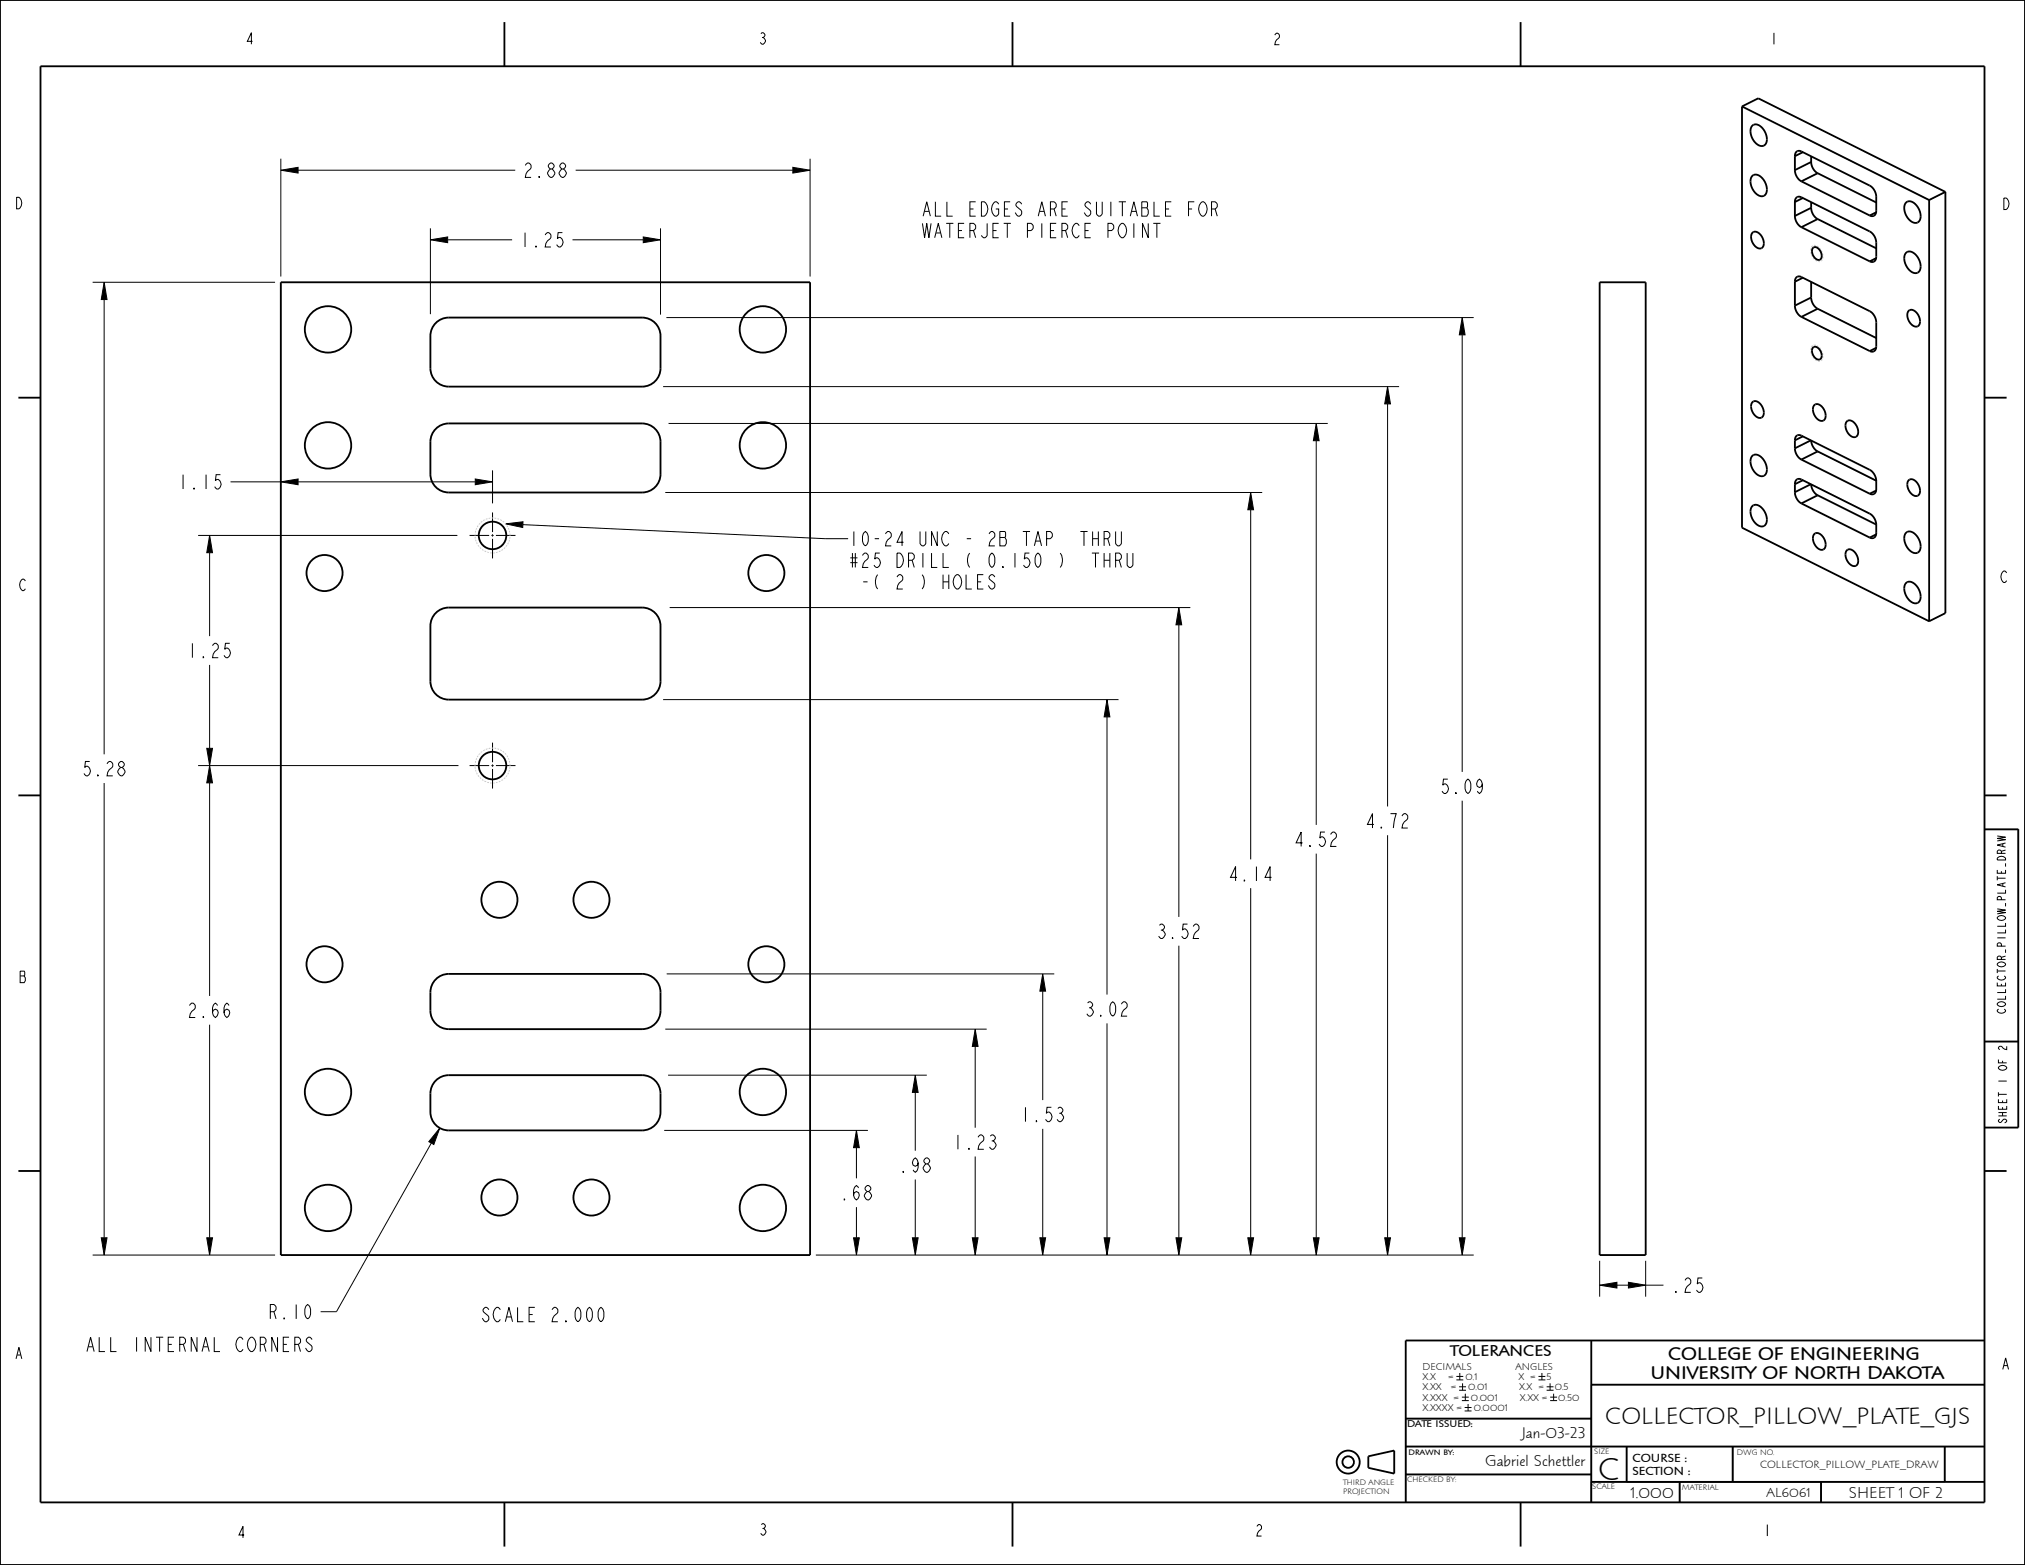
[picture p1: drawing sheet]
<svg xmlns="http://www.w3.org/2000/svg" width="559mm" height="432mm" viewBox="0 0 559 432" stroke-linecap="round" stroke-linejoin="round" font-family="sans-serif">
<g fill="none" stroke="#000" stroke-width=".28">
<path d="M77.5 47l4.8-.8v1.6zM77.5 43.8v32.5M82.3 47h59.9M158.9 47h59.9M218.8 46.2l4.7 .8-4.7 .8zM223.5 43.8v32.5M25.6 77.9h50.3M28.7 77.9l.8 4.7h-1.6zM118.8 66.2l4.7-.8v1.6zM118.8 63v23.7M123.5 66.2h17.8M158 66.2h19.5"/>
<path d="M177.5 65.4l4.8 .8-4.8 .8zM182.3 63v23.8M28.7 82.6v125.5M183.9 87.6h222.8M403.5 87.6l.8 4.8h-1.6zM403.5 92.4v120.6M183 106.7h203.1M184.5 116.8h181.9M363.2 116.8l.8 4.8h-1.6zM382.9 106.7l.8 4.7h-1.6zM382.9 111.4v111.1M63.6 132.9h13.9"/>
<path d="M77.5 132.9l4.8-.7v1.5zM82.3 132.9h48.9M131.2 132.2l4.7 .7-4.7 .8zM135.9 129.8v9.1M183.6 135.9h164.7M345.1 135.9l.8 4.7h-1.6zM363.2 121.6v106M54.7 147.7h71.5M57.8 147.7l.8 4.8h-1.5zM57.8 152.5v23M139.5 144.5l4.8-.5-.1 1.5zM144.3 144.8l83.4 3.8h6.3"/>
<path d="M345.1 140.6v96.5M184.8 167.6h143.7M325.3 167.6l.8 4.8h-1.6zM325.3 172.4v80.6M57.8 183.5v23M183 193h125.7M305.5 193l.8 4.8h-1.6zM305.5 197.8v76.6M28.7 216.1v125.4M54.7 211.2h71.8M57.1 206.5h1.5l-.8 4.7zM57.8 211.2l.8 4.8h-1.5z"/>
<path d="M57.8 216v58.8M363.2 235.5v106M382.9 230.4v111.1M403.5 220.9v120.6M547.6 228.8h9.3v58.6h-9.3zM345.1 245.1v96.4M184 268.7h106.9M287.7 268.7l.8 4.8h-1.6zM287.7 273.5v30M325.3 260.9v80.6M551.5 278.4l-.4 .4a1.22 1.22 0 0 0 1.2 .8 1.22 1.22 0 0 0 1.1-.8l-.4-.4M57.8 282.7v58.8"/>
<path d="M183.6 284h88.7M184.4 296.7h71.3M252.6 296.7l.8 4.7h-1.6zM269.1 284l.8 4.7h-1.6zM269.1 288.7v22.4M305.5 282.4v59.1M119 315.4l-26.2 46.5h-4.3M121.4 311.2l-1.7 4.6-1.4-.8zM183.3 311.9h56.2M236.3 311.9l.8 4.8h-1.6zM236.3 316.7v8.4M252.6 301.4v16.1"/>
<path d="M269.1 319.1v22.4M287.7 311.5v30M236.3 333.1v8.4M252.6 325.4v16.1M25.6 346.3h50.3M27.9 341.5h1.6l-.8 4.8zM57.1 341.5h1.5l-.8 4.8zM225.1 346.3h181.6M235.5 341.5h1.6l-.8 4.8zM251.8 341.5h1.6l-.8 4.8zM268.3 341.5h1.6l-.8 4.8zM286.9 341.5h1.6l-.8 4.8z"/>
<path d="M304.7 341.5h1.6l-.8 4.8zM324.5 341.5h1.6l-.8 4.8zM344.3 341.5h1.6l-.8 4.8zM362.4 341.5h1.6l-.8 4.8zM382.1 341.5h1.6l-.8 4.8zM402.7 341.5h1.6l-.8 4.8zM441.4 354.6l4.8-.8v1.6zM441.4 347.9v9.9M446.2 354.6h3.2M449.4 353.8l4.7 .8-4.7 .8zM454.1 354.6h4.9M454.1 347.9v9.9"/>
<path d="M401.9 379.8h1.9M402.8 378.8v1.9M424.5 379.8h1.9M425.5 378.8v1.9M387.9 399.1h159.7v-17.1h-108.5v32.5M401.9 380.7h1.9M402.6 382.6h1.9M402.6 383.6h1.9M403.4 385.5h1.9M403.4 386.4h1.9M403.6 381.7v1.9M404.2 388.3h1.9"/>
<path d="M404.2 389.3h1.9M404.4 384.5v1.9M405.1 387.4v1.9M424.5 380.7h1.9M426.8 382.6h1.9M426.8 383.6h1.9M427.7 381.7v1.9M427.8 385.5h1.9M427.8 386.4h1.9M428.7 384.5v1.9M439.1 391.4h-51.2v23.1h114.6v-5.6M448.9 399.1v9.8"/>
<path d="M478.1 399.1v9.8M536.7 399.1v9.8h-97.6M387.9 406.8h51.2M463.5 408.9v5.6"/>
</g>
<g fill="#000">
<path d="M77.5 47l4.8-.8v1.6zM218.8 46.2l4.7 .8-4.7 .8zM28.7 77.9l.8 4.7h-1.6zM118.8 66.2l4.7-.8v1.6zM177.5 65.4l4.8 .8-4.8 .8zM403.5 87.6l.8 4.8h-1.6zM363.2 116.8l.8 4.8h-1.6zM382.9 106.7l.8 4.7h-1.6zM77.5 132.9l4.8-.7v1.5zM131.2 132.2l4.7 .7-4.7 .8zM345.1 135.9l.8 4.7h-1.6zM57.8 147.7l.8 4.8h-1.5z"/>
<path d="M139.5 144.5l4.8-.5-.1 1.5zM325.3 167.6l.8 4.8h-1.6zM305.5 193l.8 4.8h-1.6zM57.8 211.2l.8 4.8h-1.5zM57.1 206.5h1.5l-.8 4.7zM287.7 268.7l.8 4.8h-1.6zM252.6 296.7l.8 4.7h-1.6zM269.1 284l.8 4.7h-1.6zM121.4 311.2l-1.7 4.6-1.4-.8zM236.3 311.9l.8 4.8h-1.6zM27.9 341.5h1.6l-.8 4.8zM57.1 341.5h1.5l-.8 4.8z"/>
<path d="M235.5 341.5h1.6l-.8 4.8zM251.8 341.5h1.6l-.8 4.8zM268.3 341.5h1.6l-.8 4.8zM286.9 341.5h1.6l-.8 4.8zM304.7 341.5h1.6l-.8 4.8zM324.5 341.5h1.6l-.8 4.8zM344.3 341.5h1.6l-.8 4.8zM362.4 341.5h1.6l-.8 4.8zM382.1 341.5h1.6l-.8 4.8zM402.7 341.5h1.6l-.8 4.8zM441.4 354.6l4.8-.8v1.6zM449.4 353.8l4.7 .8-4.7 .8z"/>
</g>
<g fill="none" stroke="#000" stroke-width=".51">
<path d="M0 0h558.8v431.8h-558.8zM11.2 18.3h536.4v396.2h-536.4zM139.2 6.1v12.2M279.4 6.1v12.2M419.6 6.1v12.2M480.7 29.4l4.5-2.3 51.6 25.8M480.7 29.4v116.2l51.6 25.8M480.7 29.4l51.6 25.8M495.3 43.1l.4-1.2 .6-.3 .6 .1 19.5 9.8 .8 1 .5 1.2v4.6l-.1 .7-.4 .5-.6 .1-.6-.1M495.3 55.7l.4-1.2 .6-.2 .6 .1 19.5 9.8 .8 .9 .5 1.3v4.5l-.1 .8-.4 .4-.6 .2-.6-.2M495.3 59.6l.5 1.8 1.3 1.3M495.3 46.9l.5 1.9 1.3 1.2"/>
<path d="M495.3 43.1v3.8M495.3 55.7v3.9M497.1 50l18.9 9.5M497.5 42l-2.2 1.1M497.5 54.6l-2.2 1.1M499.8 57.3l.5 1.9 1.3 1.2M499.8 44.7l.5 1.8 1.3 1.3M499.8 44.7l-4.5 2.2M499.8 57.3l-4.5 2.3M499.8 43.1v1.6M499.8 55.8v1.5M501.6 47.8l-4.5 2.2"/>
<path d="M501.6 47.8l16.2 8.1M517.7 58.6l-1.7 .9M532.3 55.2v116.2M536.8 52.9l-4.5 2.3M536.8 52.9v116.3l-4.5 2.2M77.5 77.9h146v268.4h-146zM441.4 77.9h12.7v268.4h-12.7zM495.3 77.7l.4-1.2 .6-.2 .6 .1 19.7 9.9 .7 1.1 .4 1.2v7.1l-.1 .7-.4 .5-.6 .1-.6-.1M495.3 77.7v6.6M497.1 62.7l18.9 9.4M497.5 76.6l-2.2 1.1M499.8 77.8v4.3"/>
<path d="M501.6 60.4l-4.5 2.3M501.6 60.4l16.2 8.1M517.7 71.2l-1.7 .9M120 89.4a5.1 5.1 0 0 1 3.8-1.8h53.4a5.1 5.1 0 0 1 5.1 5.1v8.9a5.1 5.1 0 0 1-5.1 5.1h-53.4a5.1 5.1 0 0 1-5-5.1v-8.9a5.1 5.1 0 0 1 1.2-3.3zM495.3 84.3l.5 1.9 1.3 1.2M497.1 87.4l18.9 9.5M499.8 82.1l.5 1.8 1.3 1.3M499.8 82.1l-4.5 2.2M501.6 85.2l-4.5 2.2M501.6 85.2l16.2 8.1M517.7 96l-1.7 .9M5.1 109.7h6.1"/>
<path d="M120 118.6a5.1 5.1 0 0 1 3.8-1.8h53.4a5.1 5.1 0 0 1 5.1 5.1v8.9a5.1 5.1 0 0 1-5.1 5.1h-53.4a5.1 5.1 0 0 1-5-5.1v-8.9a5.1 5.1 0 0 1 1.2-3.3zM547.6 109.7h6.1M495.3 121.5l.4-1.2 .6-.3 .6 .1 19.3 9.7 .8 .8 .6 1.2 .1 3.2-.1 .8-.4 .5-.6 .1-.6-.2M495.3 133.6l.4-1.2 .6-.3 .6 .1 19.3 9.7 .8 .8 .6 1.2 .1 3.2-.1 .8-.4 .5-.6 .1-.6-.2M495.3 135.8l.5 1.8 1.3 1.3M495.3 123.7l.5 1.8 1.3 1.3M495.3 121.5v2.2M495.3 133.6v2.2M497.1 138.9l18.9 9.4M497.1 126.8l18.9 9.4M497.5 120.4l-2.2 1.1M497.5 132.5l-2.2 1.1"/>
<path d="M499.7 121.5l-4.4 2.2M499.7 133.6l-4.4 2.2M499.8 133.6l.5 1.8 1.3 1.3M499.8 121.5l.5 1.8 1.3 1.3M501.6 136.7l16.1 8M501.6 124.6l16.1 8M501.6 124.6l-4.5 2.2M501.6 136.7l-4.5 2.2M517.7 135.3l-1.7 .9M517.7 147.4l-1.7 .9M120 169.4a5.1 5.1 0 0 1 3.8-1.8h53.4a5.1 5.1 0 0 1 5.1 5.1v15.3a5.1 5.1 0 0 1-5.1 5h-53.4a5.1 5.1 0 0 1-5-5v-15.3a5.1 5.1 0 0 1 1.2-3.3zM5.1 219.5h6.1"/>
<path d="M547.6 219.5h6.1M547.6 228.8h9.3v82.3h-9.3M120.6 269.9a5.1 5.1 0 0 1 3.2-1.2h53.4a5.1 5.1 0 0 1 5.1 5.1v5.1a5.1 5.1 0 0 1-5.1 5.1h-53.4a5.1 5.1 0 0 1-5-5.1v-5.1a5.1 5.1 0 0 1 1.8-3.9zM120.6 297.8a5.1 5.1 0 0 1 3.2-1.1h53.4a5.1 5.1 0 0 1 5.1 5v5.1a5.1 5.1 0 0 1-5.1 5.1h-53.4a5.1 5.1 0 0 1-5-5.1v-5.1a5.1 5.1 0 0 1 1.8-3.9zM547.6 287.4h9.3M5.1 323.1h6.1M547.6 323.1h6.1M439.1 369.9v44.6M547.6 369.9h-159.7v44.6M387.9 399.1h159.7M387.9 391.4h51.2M439.1 382h108.5"/>
<path d="M448.9 399.1v9.8M478.1 399.1v9.8M536.7 399.1v9.8M139.2 414.5v12.2M279.4 414.5v12.2M377.6 401.8l7.1-1.6v6.4l-7.1-1.6zM387.9 406.8h51.2M419.6 414.5v12.2M439.1 408.9h108.5M463.5 408.9v5.6M502.5 408.9v5.6"/>
<circle cx="372" cy="403.4" r="3.2"/>
<circle cx="372" cy="403.4" r="1.59"/>
</g>
<!-- layer: 02___PRT_ALL_AXES -->
<path d="M129.6 147.7h5.4M135.6 147.7h.6M135.9 141.4v5.4M135.9 147.4v.6M135.9 148.7v5.4M136.8 147.7h5.5M129.6 211.2h5.4M135.6 211.2h.6M135.9 204.9v5.4M135.9 210.9v.6M135.9 212.2v5.4M136.8 211.2h5.5" fill="none" stroke="#000" stroke-width=".28"/>
<g fill="none" stroke="#000" stroke-width=".51">
<path d="M483.5 34.7l.8-.4 .9 .2 .9 .6 .8 1 .5 1.2 .2 1.1-.2 1.1-.6 .6-.7 .2-.8-.2-.9-.7-.7-.9-.6-2.2 .1-1zM483.5 48.5l.8-.3 .9 .1 .9 .7 .8 1 .5 1.1 .2 1.2-.2 1.1-.6 .6-.7 .2-.8-.3-.9-.7-.7-.9-.6-2.1 .1-1zM526 55.9l.7-.4 .9 .2 1 .6 .7 1.1 .5 1.1 .2 1.2-.2 1-.6 .6-.7 .2-.8-.2-.9-.7-.7-.9-.6-2.2 .1-1zM483.6 64.2l.5-.3 .8 .1 1.2 1.2 .6 1.9-.1 .9-.4 .4-.6 .2-.6-.2-1.2-1.1-.6-1.8zM500.3 68.4l.4-.2h.5l1.1 1 .4 1.4-.1 .7-.3 .3h-1l-.8-.9-.5-1.3zM526 69.8l.7-.4 .9 .2 1 .6 .7 1 .5 1.1 .2 1.2-.2 1.1-.6 .6-.7 .2-.8-.3-.9-.7-.7-.9-.6-2.1 .1-1zM500.3 95.9l.4-.2h.5l1.1 1 .4 1.4-.1 .7-.3 .3h-1l-.8-.9-.5-1.3zM526.7 85.8l.5-.3 .8 .1 1.2 1.2 .6 1.9-.1 .8-.4 .5-.6 .1-.6-.2-1.2-1.1-.6-1.7zM483.6 111l.5-.3 .8 .1 1.2 1.2 .6 1.9-.1 .8-.4 .5-.6 .1-.6-.2-1.2-1.1-.6-1.7zM500.7 111.8l.5-.3 .7 .1 1.3 1.2 .6 1.9-.2 .8-.4 .5-.6 .1-.6-.1-1.1-1.2-.6-1.7zM509.6 116.3l.6-.3 .7 .1 1.3 1.2 .6 1.9-.2 .8-.4 .5-.6 .1-.6-.1-1.2-1.2-.5-1.7zM483.5 125.8l.8-.4 .9 .2 .9 .6 .8 1 .5 1.2 .2 1.2-.2 1-.6 .6-.7 .2-.8-.2-.9-.7-.7-.9-.6-2.2 .1-1z"/>
<path d="M483.5 139.7l.8-.4 .9 .1 .9 .7 .8 1 .5 1.1 .2 1.2-.2 1.1-.6 .6-.7 .2-.8-.3-.9-.7-.7-.9-.6-2.1 .1-1zM526.7 132.5l.5-.3 .8 .1 1.2 1.2 .6 1.9-.1 .9-.4 .4-.6 .2-.6-.2-1.2-1.1-.6-1.8zM500.7 147.4l.5-.3 .7 .1 1.3 1.2 .6 1.9-.2 .8-.4 .5-.6 .1-.6-.2-1.1-1.1-.6-1.7zM509.6 151.8l.6-.2 .7 .1 1.3 1.1 .6 2-.2 .8-.4 .5-.6 .1-.6-.2-1.2-1.1-.5-1.8zM526 147l.7-.4 .9 .2 1 .7 .7 1 .5 1.1 .2 1.2-.2 1-.6 .6-.7 .2-.8-.2-.9-.7-.7-.9-.6-2.2 .1-.9zM526 160.9l.7-.4 .9 .2 1 .6 .7 1 .5 1.2 .2 1.1-.2 1.1-.6 .6-.7 .2-.8-.3-.9-.7-.7-.9-.6-2.1 .1-1z"/>
<circle cx="90.5" cy="90.9" r="6.4"/>
<circle cx="210.5" cy="90.9" r="6.4"/>
<circle cx="90.5" cy="122.9" r="6.4"/>
<circle cx="210.5" cy="122.9" r="6.4"/>
<circle cx="89.6" cy="158.1" r="5"/>
<circle cx="135.9" cy="147.7" r="3.8"/>
<circle cx="211.5" cy="158.1" r="5"/>
<circle cx="135.9" cy="211.2" r="3.8"/>
<circle cx="137.8" cy="248.3" r="5"/>
<circle cx="163.2" cy="248.3" r="5"/>
<circle cx="89.6" cy="266.1" r="5"/>
<circle cx="211.5" cy="266.1" r="5"/>
<circle cx="90.5" cy="301.3" r="6.4"/>
<circle cx="210.5" cy="301.3" r="6.4"/>
<circle cx="90.5" cy="333.3" r="6.4"/>
<circle cx="137.8" cy="330.4" r="5"/>
<circle cx="163.2" cy="330.4" r="5"/>
<circle cx="210.5" cy="333.3" r="6.4"/>
</g>
<path d="M140.7 147.7a4.8 4.8 0 0 0-6.9-4.3 4.8 4.8 0 0 0-.8 8.2 4.8 4.8 0 0 0 7.7-3v-.9M140.7 211.2a4.8 4.8 0 0 0-6.9-4.3 4.8 4.8 0 0 0-.8 8.2 4.8 4.8 0 0 0 7.7-3v-.9" fill="none" stroke="#ccc" stroke-width=".28" stroke-dasharray=".5 .3" stroke-linecap="butt"/>
<g fill="none" stroke="#ccc" stroke-width=".28">
<path d="M499.7 69.1h.1M499.7 69.5v.1M499.7 68.7h.1M499.7 68.7v.4M499.7 68.6v.1M499.7 69.6h.1M499.7 69.6l.1 .4M499.7 68.6h.1M499.7 68.5v.1M499.9 70.3l.3 .5M500 68v.1M500 68l-.1 .2"/>
<path d="M500 68h.1M500.1 68h-.1M500.2 67.8v.1M500.2 67.8l-.2 .2M500.2 67.8h.1M500.3 71.1l.2 .3M500.5 71.4h.1M500.5 71.4l.2 .1M500.8 67.7h-.3M500.8 67.7h.1M500.9 67.7l.2 .1M500.9 71.7l.3 .2"/>
<path d="M501.2 71.9v.1M501.2 72h.2M501.4 67.9l.2 .1M501.6 68h.1M501.6 68l.2 .2M501.7 72.2h.1M501.7 72.2h.2M501.8 68.2h.1M501.9 72.2h.1M502.1 68.4h.1M502.1 68.4l.1 .2M502.2 68.6h.1"/>
<path d="M502.2 72.2h-.3M502.2 68.6l.2 .2M502.3 68.6v.1M502.6 69.1l.1 .3M502.7 69.4h.1M502.7 71.9l-.2 .1M502.7 71.9h.1M502.7 69.4l.1 .2M502.8 71.8h.1M502.9 71.6l-.2 .3M502.9 69.9l.1 .4M503 70.3h.1"/>
<path d="M503 71.2v.1M503 70.3v.2M503 71.2h.1M503.1 70.8l-.1 .4M499.7 96.6h.1M499.7 96.9v.1M499.7 97h.1M499.7 97l.1 .5M499.7 96.1v.5M499.7 96.1h.1M499.8 97.4h.1M499.8 97.5h.1"/>
<path d="M499.9 97.8v.1M499.9 95.6v.1M499.9 97.9l.2 .4M500 97.9h.1M500.1 95.4l-.2 .2M500.1 95.4h.1M500.2 95.4h-.1M500.3 98.6l.4 .4M500.5 95.2h.1M500.6 95.2h.1M500.7 95.2h-.2M500.7 95.2h.1"/>
<path d="M500.7 95.2h.3M500.9 99.2l.4 .3M501 95.2h.1M501.3 99.5h.1M501.4 95.4l.3 .2M501.7 95.5v.1M501.7 99.7h.1M501.7 95.6l.1 .1M501.7 99.7h.3M502 99.7h.1M502.1 95.9l.2 .3M502.1 99.7h-.1"/>
<path d="M502.2 99.7h-.2M502.2 99.7h.1M502.3 96.2h.1M502.3 96.2l.1 .1M502.6 99.5h.1M502.6 99.5h-.1M502.6 96.6l.2 .4M502.8 97h.1M502.8 99.3h.1M502.8 97v.1M502.8 99.3l-.2 .2M502.9 99.1l-.1 .2"/>
<path d="M502.9 97.4h.1M502.9 97.4l.1 .5M502.9 97.5h.1M503 97.8h.1M503 98.7h.1M503 97.9h.1M503 98.7v.1M503.1 98.5l-.1 .2M503.1 98.3l-.1 .4M503.1 98.3h.1"/>
</g>
<text font-size="8.8" x="441" y="408.2">C</text>
<text font-size="6.6" x="443" y="392.9">COLLECTOR_PILLOW_PLATE_GJS</text>
<g font-size="5.2">
<text x="144.2" y="48.9">2.88</text>
<text x="254.2" y="59.6">ALL EDGES ARE SUITABLE FOR</text>
<text x="254.2" y="65.6">WATERJET PIERCE POINT</text>
<text x="143.3" y="68.2">1.25</text>
<text x="48.9" y="134.9">1.15</text>
<text x="234" y="150.6">10-24 UNC - 2B TAP</text>
<text x="297.5" y="150.6">THRU</text>
<text x="234" y="156.6">#25 DRILL (</text>
<text x="272.1" y="156.6">0.150 )</text>
<text x="300.7" y="156.6">THRU</text>
<text x="237.2" y="162.5">-( 2 ) HOLES</text>
<text x="51.5" y="181.5">1.25</text>
<text x="22.4" y="214.1">5.28</text>
<text x="397.1" y="218.9">5.09</text>
<text x="356.9" y="233.5">4.52</text>
<text x="376.6" y="228.5">4.72</text>
<text x="338.8" y="243.1">4.14</text>
<text x="319" y="258.9">3.52</text>
<text x="51.5" y="280.7">2.66</text>
<text x="299.1" y="280.4">3.02</text>
<text x="281.4" y="309.5">1.53</text>
<text x="262.8" y="317.1">1.23</text>
<text x="247.8" y="323.5">.98</text>
<text x="231.6" y="331.1">.68</text>
<text x="461" y="356.6">.25</text>
<text x="73.8" y="363.9">R.10</text>
<text x="133" y="364.7">SCALE 2.000</text>
<text x="23.4" y="372.9">ALL INTERNAL CORNERS</text>
<text x="460.3" y="375.2">COLLEGE OF ENGINEERING</text>
<text x="455.4" y="380.6">UNIVERSITY OF NORTH DAKOTA</text>
</g>
<g font-size="4.4">
<text x="400.2" y="374.2">TOLERANCES</text>
<text x="419.9" y="396.8">Jan-03-23</text>
<text x="409.8" y="404.5">Gabriel Schettler</text>
<text x="449.9" y="413.2">1.000</text>
<text x="510.2" y="413.2">SHEET 1 OF 2</text>
</g>
<g font-size="4.1">
<text x="67.6" y="12.2">4</text>
<text x="209.2" y="12.2">3</text>
<text x="351.1" y="12.3">2</text>
<text x="488.2" y="12.2">1</text>
<text x="3.9" y="57.6">D</text>
<text x="552.3" y="57.8">D</text>
<text x="551.8" y="160.7">C</text>
<text x="5.1" y="163">C</text>
<text x="5.1" y="271.1">B</text>
<text x="3.9" y="374.9">A</text>
<text x="552.2" y="377.8">A</text>
<text x="65.3" y="424.3">4</text>
<text x="209.3" y="423.6">3</text>
<text x="346.2" y="423.8">2</text>
<text x="486.4" y="423.8">1</text>
</g>
<text font-size="3.7" x="487.5" y="413">AL6061</text>
<g font-size="3.3">
<text x="450.4" y="403.4">COURSE :</text>
<text x="450.4" y="406.9">SECTION :</text>
</g>
<g font-size="3">
<text x="553.4" y="278.6" transform="rotate(-90 553.4 278.6)">COLLECTOR_PILLOW_PLATE_DRAW</text>
<text x="553.8" y="310.2" transform="rotate(-90 553.8 310.2)">SHEET 1 OF 2</text>
</g>
<text font-size="2.9" x="485.7" y="405">COLLECTOR_PILLOW_PLATE_DRAW</text>
<g font-size="2.8">
<text x="392.6" y="377.9">DECIMALS</text>
<text x="418.2" y="377.9">ANGLES</text>
<text x="392.6" y="380.7">X.X</text>
<text x="392.6" y="383.6">X.XX</text>
<text x="399.7" y="380.7">=</text>
<text x="400.5" y="383.6">=</text>
<text x="404.4" y="380.7">0.1</text>
<text x="405.2" y="383.6">0.01</text>
<text x="419" y="380.7">X =</text>
<text x="419.2" y="383.6">X.X =</text>
<text x="426.8" y="380.7">5</text>
<text x="429" y="383.6">0.5</text>
<text x="392.6" y="386.4">X.XXX =</text>
<text x="392.6" y="389.3">X.XXXX =</text>
<text x="405.9" y="386.4">0.001</text>
<text x="406.7" y="389.3">0.0001</text>
<text x="419.4" y="386.4">X.XX =</text>
<text x="430" y="386.4">0.50</text>
<text x="388.3" y="393.7">DATE ISSUED:</text>
</g>
<g font-size="2.2">
<text x="388.7" y="401.4">DRAWN BY:</text>
<text x="439.9" y="401.3">SIZE</text>
<text x="479.3" y="401.5">DWG NO.</text>
<text x="370.6" y="409.8">THIRD ANGLE</text>
<text x="370.6" y="412.1">PROJECTION</text>
<text x="388.3" y="408.9">CHECKED BY:</text>
<text x="439.4" y="410.9">SCALE</text>
<text x="464.1" y="411.1">MATERIAL</text>
</g>
</svg>
